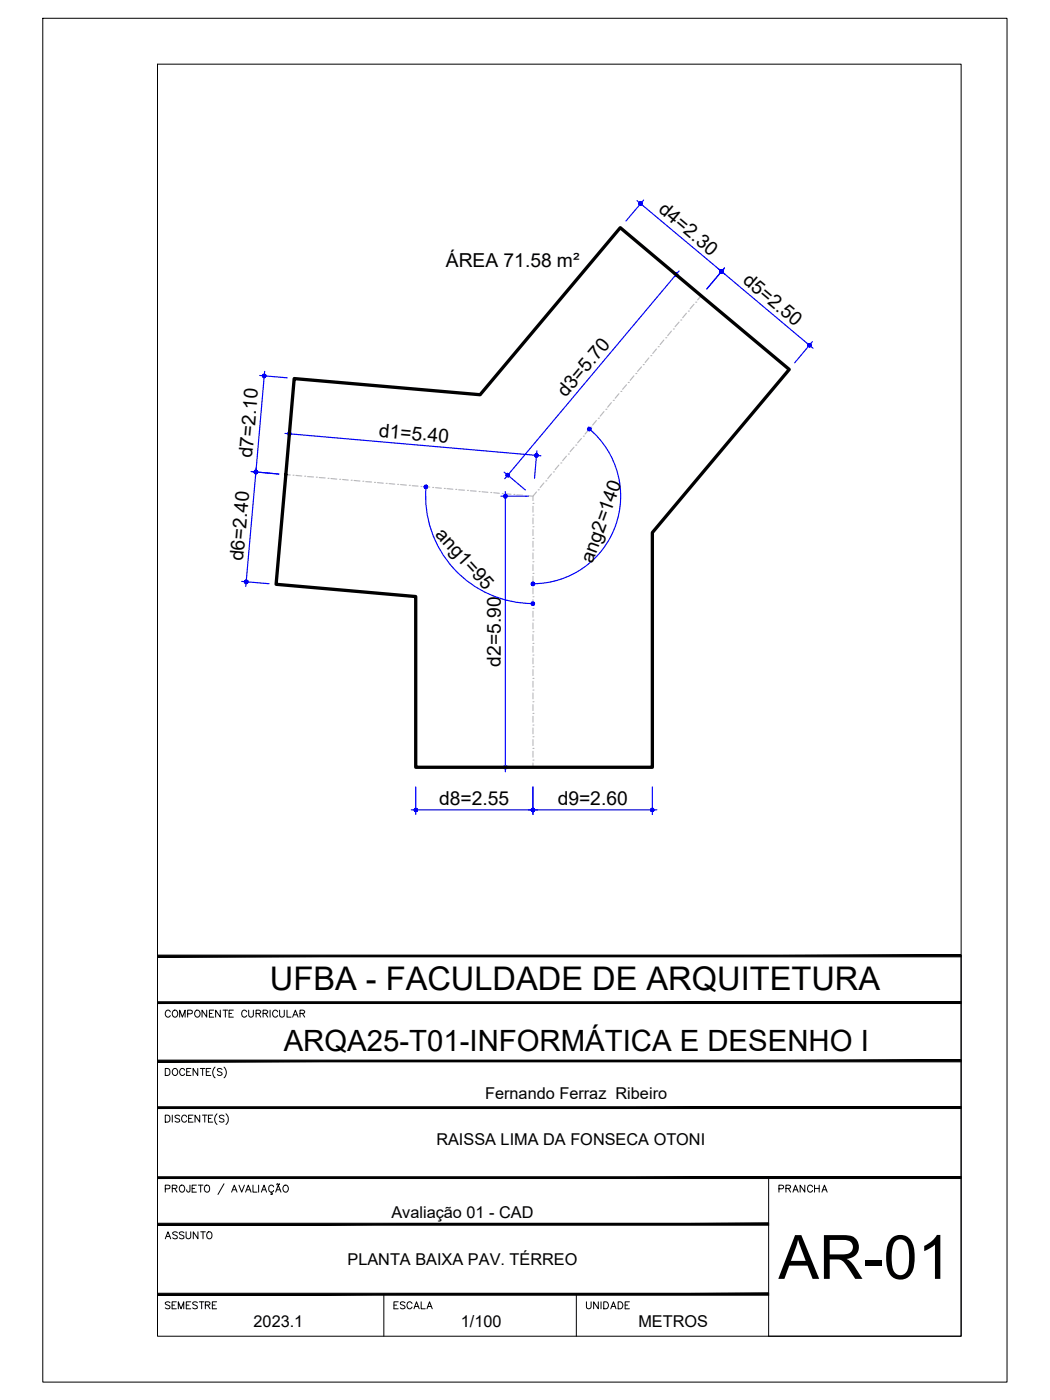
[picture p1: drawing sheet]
<svg xmlns="http://www.w3.org/2000/svg" width="229mm" height="305mm" viewBox="0 0 229 305" stroke-linecap="round" stroke-linejoin="round" font-family="sans-serif">
<!-- layer: ARQ_EIXO CINZA 04 -->
<g fill="none" stroke="#bababa" stroke-width=".25">
<path d="M139.7 79.9l-.9 1M140 79.4h.1M141.3 77.9l-.8 1M141.7 77.4h.1M142.9 76l-.8 1M143.3 75.5h.1M144.5 74l-.8 1M144.9 73.5h.1M146.2 72.1l-.8 1M146.6 71.6h.1M147.8 70.1l-.8 1M148.2 69.7h.1"/>
<path d="M149.4 68.2l-.8 1M149.9 67.7h.1M151.1 66.3l-.9 .9M151.5 65.8h.1M152.7 64.4l-.8 .9M123.3 99.3l-.8 1M123.7 98.8h.1M125 97.4l-.9 .9M125.3 96.9h.1M126.6 95.5l-.8 .9M127 95h.1M128.2 93.5l-.8 1"/>
<path d="M128.6 93h.1M129.8 91.6l-.8 .9M130.3 91.1h.1M131.5 89.6l-.8 1M131.9 89.1h.1M133.1 87.7l-.8 .9M133.5 87.2h.1M134.7 85.7l-.8 1M135.2 85.2h.1M136.4 83.8l-.8 1M136.8 83.3h.1M138 81.8l-.8 1"/>
<path d="M138.4 81.3h.1M62.2 103.3l1 .1M63.8 103.5h.1M64.4 103.5l1.3 .1M66.3 103.7h.1M67 103.8h1.2M68.9 103.9h.1M69.5 104l1.3 .1M71.4 104.1h.1M72.1 104.2l1.2 .1M74 104.4h.1M74.6 104.4l1.2 .1"/>
<path d="M76.5 104.6h.1M77.1 104.6l1.3 .1M79 104.8h.1M79.6 104.9h1.3M81.5 105h.1M82.2 105.1l1.2 .1M84.1 105.2h.1M84.7 105.3l1.2 .1M86.6 105.5h.1M87.2 105.5l1.3 .1M89.1 105.7h.1M89.7 105.7l1.3 .1"/>
<path d="M91.7 105.9h.1M92.3 106h1.3M94.2 106.1h.1M94.8 106.2l1.3 .1M96.7 106.3h.1M97.3 106.4l1.3 .1M99.2 106.6h.1M99.9 106.6l1.2 .1M101.8 106.8h.1M102.4 106.8l1.3 .1M104.3 107h.1M104.9 107.1l1.3 .1"/>
<path d="M106.8 107.2h.1M107.5 107.3l1.2 .1M109.3 107.4h.1M110 107.5l1.3 .1M111.9 107.7h.1M112.5 107.7l1.3 .1M114.4 107.9h.1M115.1 108h.9M116 119.8h.1M116 117.2h.1M116 114.7h.1M116 112.1h.1"/>
<path d="M116 109.6h.1M116 110.2v1.3M116 112.8v1.2M116 115.3v1.3M116 117.9v1.2M116.8 107.1l-.8 .9v1M117.2 106.6h.1M118.4 105.2l-.8 .9M118.8 104.7h.1M120.1 103.2l-.8 1M120.5 102.7h.1M121.7 101.3l-.8 .9"/>
<path d="M122.1 100.8h.1M116 137.5h.1M116 135h.1M116 132.5h.1M116 129.9h.1M116 127.4h.1M116 124.8h.1M116 122.3h.1M116 120.4v1.3M116 122.9v1.3M116 125.5v1.2M116 128v1.3"/>
<path d="M116 130.6v1.2M116 133.1v1.3M116 135.6v1.3M116 138.2v1.2M116 157.9h.1M116 155.3h.1M116 152.8h.1M116 150.2h.1M116 147.7h.1M116 145.2h.1M116 142.6h.1M116 140.1h.1"/>
<path d="M116 140.7v1.3M116 143.3v1.2M116 145.8v1.3M116 148.3v1.3M116 150.9v1.2M116 153.4v1.3M116 156v1.2M116 158.5v1.3M116 165.5h.1M116 162.9h.1M116 160.4h.1M116 161v1.3"/>
<path d="M116 163.6v1.2M116 166.1v.9"/>
</g>
<!-- layer: COTA AZUL -->
<g fill="none" stroke="#00f" stroke-width=".25">
<path d="M138.7 43.7l19.2 16M140.1 43.6l-3.8 4.5M146.4 59.1l4.6 3.9M147.8 59l-37.9 45.2M156.3 58.5l20.7 17.3M157.7 58.3l-3.8 4.6M176.9 74.4l-3.9 4.6M56.6 81.7l5.9 .6M57.6 80.9l-2 22.9M62 94.4l55.8 4.8M63.1 93.5l-.5 5.9M116.9 98.2l-.5 5.9"/>
<path d="M128.3 93.4a19.1 19.1 0 0 1 5.7 21.1 19.1 19.1 0 0 1-17.9 12.6M54.7 102.7l6 .5M55.8 101.8l-2.3 25.9M92.8 106a23.4 23.4 0 0 0 23.3 25.4M109.1 108h5.9M109.8 102.8l4.6 3.9M110 107v61M52.6 126.6l6 .5M89.5 176.3h53.5M90.5 171.3v6M109.1 167h5.9M116 171.3v6"/>
<path d="M142 171.3v6"/>
</g>
<!-- layer: 0 -->
<g fill="#00f" stroke="#00f" stroke-width=".22">
<path d="M62.6 94.4l.1 .2 .3-.2zM62.7 94.6l.3-.2-.2 .3zM63 94.4l-.2 .3 .1 .1z"/>
<path d="M63 94.4l-.1 .4h.3zM63 94.4l.3 .3-.1 .1zM63 94.4l.3 .3 .1-.2z"/>
<path d="M63 94.4l.4 .1-.1-.2zM63.2 94.1l.1 .2-.3 .1zM63 94.1v.3l.2-.3z"/>
<path d="M62.8 94.1l.2 .3v-.3zM62.8 94.1l.2 .3-.3-.2zM62.7 94.2l-.1 .2h.4z"/>
<path d="M116.8 99.1l.4 .1-.1-.2zM117 98.8l.1 .2-.3 .1zM116.8 98.8v.3l.2-.3z"/>
<path d="M116.6 98.8l.2 .3v-.3zM116.6 98.8l.2 .3-.3-.2zM116.5 98.9l-.1 .2h.4z"/>
<path d="M116.4 99.1l.1 .2 .3-.2zM116.5 99.3l.3-.2-.2 .4zM116.8 99.1l-.2 .4h.2z"/>
<path d="M116.8 99.1v.4h.2zM116.8 99.1l.3 .3-.1 .1zM116.8 99.1l.3 .3 .1-.2z"/>
<path d="M109.9 107.7l.1 .3v-.3zM109.9 107.7l.1 .3-.3-.2zM109.7 107.8v.2h.3z"/>
<path d="M109.7 108v.2l.3-.2zM109.7 108.2l.3-.2-.1 .4zM110 108l-.1 .4h.1z"/>
<path d="M110 108v.4h.2zM110 108l.4 .2-.2 .2zM110 108l.4 .2v-.2z"/>
<path d="M110 108h.4v-.2zM110.2 107.7l.2 .1-.4 .2zM110 107.7v.3l.2-.3z"/>
<path d="M110 167v.4l.2-.1zM110 167l.4 .2-.2 .1zM110 167l.4 .2v-.2z"/>
<path d="M110 167h.4v-.2zM110.2 166.7l.2 .1-.4 .2zM110 166.7v.3l.2-.3z"/>
<path d="M109.9 166.7l.1 .3v-.3zM109.9 166.7l.1 .3-.3-.2zM109.7 166.8v.2h.3z"/>
<path d="M109.7 167v.2l.3-.2zM109.7 167.2l.3-.2-.1 .3zM110 167l-.1 .3 .1 .1z"/>
<path d="M110.6 103.5l-.3 .2 .2 .1zM110.6 103.5l.1 .3h-.2zM110.6 103.5l.1 .3 .1-.1z"/>
<path d="M110.6 103.5l.2 .2 .1-.2zM110.6 103.5l.3-.2v.2zM110.8 103.2l-.2 .3 .3-.2z"/>
<path d="M110.6 103.1v.4l.2-.3zM110.4 103.1h.2v.4zM110.3 103.2l.3 .3-.2-.4z"/>
<path d="M110.3 103.2l-.1 .2 .4 .1zM110.2 103.4l.4 .1-.4 .1zM110.2 103.6l.1 .1 .3-.2z"/>
<path d="M147.3 59.4l-.1 .4 .2-.3zM147.1 59.4h.2l-.1 .4zM146.9 59.6l.3 .2-.1-.4z"/>
<path d="M146.9 59.6l-.1 .1 .4 .1zM146.8 59.7l.4 .1-.3 .1zM146.9 59.9v.2l.3-.3z"/>
<path d="M147.2 59.8l-.3 .3 .2 .1zM147.2 59.8l.1 .4h-.2zM147.2 59.8l.1 .4 .2-.2z"/>
<path d="M147.2 59.8l.3 .2 .1-.1zM147.2 59.8l.3-.2 .1 .3zM147.4 59.5l-.2 .3 .3-.2z"/>
<path d="M139.2 44.1l-.1 .1 .3 .1zM139.1 44.2l.3 .1-.3 .2zM139.1 44.5l.1 .1 .2-.3z"/>
<path d="M139.4 44.3l-.2 .3 .2 .1zM139.4 44.3l.2 .4h-.2zM139.4 44.3l.2 .4 .1-.2z"/>
<path d="M139.4 44.3l.3 .2 .1-.1zM139.4 44.3l.4-.1v.2zM139.7 44l-.3 .3 .4-.1z"/>
<path d="M139.5 43.9l-.1 .4 .3-.3zM139.3 43.9h.2l-.1 .4zM139.3 43.9l-.1 .2 .2 .2z"/>
<path d="M157.1 59.1l.3 .3v-.2zM157.1 59.1l.3-.1v.2zM157.3 58.8l-.2 .3 .3-.1z"/>
<path d="M157.1 58.7v.4l.2-.3zM157 58.8l.1-.1v.4zM156.8 58.8l.3 .3-.1-.3z"/>
<path d="M156.8 58.8l-.1 .2 .4 .1zM156.7 59l.4 .1-.4 .1zM156.7 59.2l.1 .2 .3-.3z"/>
<path d="M157.1 59.1l-.3 .3 .2 .1zM157.1 59.1l.1 .3-.2 .1zM157.1 59.1l.1 .3h.2z"/>
<path d="M156.8 58.8l-.1 .2 .4 .1zM156.7 59l.4 .1-.4 .1zM156.7 59.2l.1 .2 .3-.3z"/>
<path d="M157.1 59.1l-.3 .3 .2 .1zM157.1 59.1l.1 .3-.2 .1zM157.1 59.1l.1 .3h.2z"/>
<path d="M157.1 59.1l.3 .3v-.2zM157.1 59.1l.3-.1v.2zM157.3 58.8l-.2 .3 .3-.1z"/>
<path d="M157.1 58.7v.4l.2-.3zM157 58.8l.1-.1v.4zM156.8 58.8l.3 .3-.1-.3z"/>
<path d="M176.2 75.2l.3 .2 .1-.2zM176.2 75.2l.4-.1v.1zM176.5 74.9l-.3 .3 .4-.1z"/>
<path d="M176.3 74.8l-.1 .4 .3-.3zM176.1 74.8h.2l-.1 .4zM175.9 74.9l.3 .3-.1-.4z"/>
<path d="M175.9 74.9v.2l.3 .1zM175.9 75.1l.3 .1-.3 .1zM175.9 75.3l.1 .1 .2-.2z"/>
<path d="M176 75.4l.2 .1v-.3zM176.2 75.2l.2 .3h-.2zM176.2 75.2l.2 .3 .1-.1z"/>
<path d="M55.5 102.4l.2 .3 .1-.3zM55.5 102.4l.2 .3-.3-.2zM55.4 102.5l-.1 .2h.4z"/>
<path d="M55.3 102.7l.1 .2 .3-.2zM55.4 102.9l.3-.2-.2 .4zM55.7 102.7l-.2 .4h.2z"/>
<path d="M55.7 102.7v.4h.2zM55.7 102.7l.3 .3-.1 .1zM55.7 102.7l.3 .3 .1-.2z"/>
<path d="M55.7 102.7l.4 .1-.1-.2zM55.9 102.4l.1 .2-.3 .1zM55.8 102.4l-.1 .3 .2-.3z"/>
<path d="M53.6 126.7v.3h.2zM53.6 126.7l.3 .2-.1 .1zM53.6 126.7l.3 .2 .1-.2z"/>
<path d="M53.6 126.7h.4v-.2zM53.8 126.4l.2 .1-.4 .2zM53.6 126.3v.4l.2-.3z"/>
<path d="M53.5 126.3l.1 .4v-.4zM53.3 126.4l.2-.1 .1 .4zM53.3 126.4v.2l.3 .1z"/>
<path d="M53.3 126.6v.2l.3-.1zM53.3 126.8l.3-.1-.2 .3zM53.6 126.7l-.2 .3h.2z"/>
<path d="M55.7 102.7v.4h.2zM55.7 102.7l.3 .3-.1 .1zM55.7 102.7l.3 .3 .1-.2z"/>
<path d="M55.7 102.7l.4 .1-.1-.2zM55.9 102.4l.1 .2-.3 .1zM55.8 102.4l-.1 .3 .2-.3z"/>
<path d="M55.5 102.4l.2 .3 .1-.3zM55.5 102.4l.2 .3-.3-.2zM55.4 102.5l-.1 .2h.4z"/>
<path d="M55.3 102.7l.1 .2 .3-.2zM55.4 102.9l.3-.2-.2 .4zM55.7 102.7l-.2 .4h.2z"/>
<path d="M57.4 81.5l.1 .3 .1-.4zM57.2 81.6l.2-.1 .1 .3zM57.2 81.6l-.1 .2h.4z"/>
<path d="M57.1 81.8l.1 .2 .3-.2zM57.2 82l.3-.2-.2 .3zM57.5 81.8l-.2 .3 .2 .1z"/>
<path d="M57.5 81.8v.4h.2zM57.5 81.8l.3 .2-.1 .2zM57.5 81.8l.3 .2 .1-.1z"/>
<path d="M57.5 81.8l.4 .1v-.2zM57.7 81.5l.2 .2-.4 .1zM57.6 81.4l-.1 .4 .2-.3z"/>
<path d="M116 176.3h.4l-.1-.2zM116.2 176l.1 .1-.3 .2zM116 175.9v.4l.2-.3z"/>
<path d="M115.8 176l.2 .3v-.4zM115.8 176l.2 .3-.3-.2zM115.7 176.1v.2h.3z"/>
<path d="M115.7 176.3v.2l.3-.2zM115.7 176.5l.3-.2-.2 .4zM116 176.3l-.2 .4h.2z"/>
<path d="M116 176.3v.4h.2zM116 176.3l.3 .2-.1 .2zM116 176.3l.3 .2 .1-.2z"/>
<path d="M90.1 176.3l.1 .2 .3-.2zM90.2 176.5l.3-.2-.2 .4zM90.5 176.3l-.2 .4h.2z"/>
<path d="M90.5 176.3v.4h.2zM90.5 176.3l.3 .2-.1 .2zM90.5 176.3l.3 .2 .1-.2z"/>
<path d="M90.5 176.3h.4l-.1-.2zM90.7 176l.1 .1-.3 .2zM90.5 175.9v.4l.2-.3z"/>
<path d="M90.3 176l.2 .3v-.4zM90.3 176l.2 .3-.3-.2zM90.2 176.1l-.1 .2h.4z"/>
<path d="M142 176.3h.4l-.1-.2zM142.2 176l.1 .1-.3 .2zM142 175.9v.4l.2-.3z"/>
<path d="M141.8 176l.2 .3v-.4zM141.8 176l.2 .3-.3-.2zM141.7 176.1l-.1 .2h.4z"/>
<path d="M141.6 176.3l.1 .2 .3-.2zM141.7 176.5l.3-.2-.2 .4zM142 176.3l-.2 .4h.2z"/>
<path d="M142 176.3v.4h.2zM142 176.3l.3 .2-.1 .2zM142 176.3l.3 .2 .1-.2z"/>
<path d="M115.7 176.3v.2l.3-.2zM115.7 176.5l.3-.2-.2 .4zM116 176.3l-.2 .4h.2z"/>
<path d="M116 176.3v.4h.2zM116 176.3l.3 .2-.1 .2zM116 176.3l.3 .2 .1-.2z"/>
<path d="M116 176.3h.4l-.1-.2zM116.2 176l.1 .1-.3 .2zM116 175.9v.4l.2-.3z"/>
<path d="M115.8 176l.2 .3v-.4zM115.8 176l.2 .3-.3-.2zM115.7 176.1v.2h.3z"/>
<path d="M92.5 105.7l.2 .3 .1-.4zM92.5 105.7l.2 .3-.3-.2zM92.4 105.8l-.1 .2h.4z"/>
<path d="M92.3 106l.1 .1 .3-.1zM92.4 106.1l.3-.1-.2 .3zM92.7 106l-.2 .3 .2 .1z"/>
<path d="M92.7 106v.4l.2-.1zM92.7 106l.3 .2-.1 .1zM92.7 106l.3 .2 .1-.2z"/>
<path d="M92.7 106h.4l-.1-.2zM92.9 105.7l.1 .1-.3 .2zM92.8 105.6l-.1 .4 .2-.3z"/>
<path d="M116 131.4h.4l-.1-.2zM116.2 131.1l.1 .1-.3 .2zM116 131.1v.3l.2-.3z"/>
<path d="M115.8 131.1l.2 .3v-.3zM115.8 131.1l.2 .3-.3-.2zM115.7 131.2v.2h.3z"/>
<path d="M115.7 131.4v.2l.3-.2zM115.7 131.6l.3-.2-.2 .3zM116 131.4l-.2 .3 .2 .1z"/>
<path d="M116 131.4v.4l.2-.1zM116 131.4l.3 .2-.1 .1zM116 131.4l.3 .2 .1-.2z"/>
<path d="M115.7 127.1v.2l.3-.2zM115.7 127.3l.3-.2-.2 .3zM116 127.1l-.2 .3 .2 .1z"/>
<path d="M116 127.1v.4l.2-.1zM116 127.1l.3 .2-.1 .1zM116 127.1l.3 .2 .1-.2z"/>
<path d="M116 127.1h.4l-.1-.2zM116.2 126.8l.1 .1-.3 .2zM116 126.7v.4l.2-.3z"/>
<path d="M115.8 126.8l.2 .3v-.4zM115.8 126.8l.2 .3-.3-.2zM115.7 126.9v.2h.3z"/>
<path d="M128 93.2l-.1 .1 .4 .1zM127.9 93.3l.4 .1-.4 .2zM127.9 93.6l.2 .1 .2-.3z"/>
<path d="M128.3 93.4l-.2 .3 .1 .1zM128.3 93.4l.1 .4h-.2zM128.3 93.4l.1 .4 .2-.2z"/>
<path d="M128.3 93.4l.3 .2 .1-.1zM128.3 93.4l.4-.1v.2zM128.5 93.1l-.2 .3 .4-.1z"/>
<path d="M128.4 93l-.1 .4 .2-.3zM128.1 93h.3l-.1 .4zM128.1 93l-.1 .2 .3 .2z"/>
</g>
<path d="M64.1 82.4l40.4 3.5 30.5-36.3 36.8 30.8-29.8 35.6v51h-51.5v-37.1l-30.4-2.7z" fill="none" stroke="#000" stroke-width=".72"/>
<!-- layer: MRG_EXTERNA -->
<path d="M9.3 4h209.9v296.9h-209.9z" fill="none" stroke="#000" stroke-width=".22"/>
<!-- layer: MRG_INTERNA -->
<path d="M34.3 14h175v276.9h-175z" fill="none" stroke="#000" stroke-width=".22"/>
<!-- layer: SIMB_01 -->
<g fill="#000" stroke="#000" stroke-width=".22">
<path d="M34.3 218.1v.4l175-.4zM34.3 218.5l175-.4v.4z"/>
<path d="M34.3 207.9v.4l175-.4zM34.3 208.3l175-.4v.4z"/>
<path d="M34.3 230.8v.4l175-.4zM34.3 231.2l175-.4v.4z"/>
<path d="M34.3 256.2v.4l175-.4zM34.3 256.6l175-.4v.4z"/>
<path d="M34.3 241v.3l175-.3zM34.3 241.3l175-.3v.3z"/>
<path d="M34.3 266.3v.4l133-.4zM34.3 266.7l133-.4v.4z"/>
<path d="M34.3 282h133v-.4zM34.3 281.6h133l-133 .4z"/>
</g>
<g fill="none" stroke="#000" stroke-width=".22">
<path d="M45 219.9v1.5l-1-1.5v1.5M46.5 219.9h-.9v1.5h.9M48 219.9v1.5l-1.1-1.5v1.5M48.6 219.9h1M49.1 219.9v1.5M50.8 219.9h-.9v1.5h.9M54.1 219.9v1.1l.5 .4h.3l.3-.4v-1.1M58.8 219.9v1.5M60.9 219.9v1.1l.4 .4 .5-.2 .1-1.3M62.5 219.9v1.5h.9M209.3 208.1v82.8h-42v-34.5M36 232.6h.5a.82 .82 0 0 1 .5 .8 .82 .82 0 0 1-.5 .7h-.5z"/>
<path d="M37.1 220.3a.56 .56 0 0 0-.7-.4 .56 .56 0 0 0-.4 .6 .63 .63 0 0 0 .2 .8 .63 .63 0 0 0 .9-.2M37.7 220.1a.72 .72 0 0 1 1 .2 .72 .72 0 0 1-.3 1.1 .72 .72 0 0 1-.9-.4 .72 .72 0 0 1 .2-.9zM37.7 232.8a.72 .72 0 0 1 1 .2 .72 .72 0 0 1-.3 1.1 .72 .72 0 0 1-.9-.4 .72 .72 0 0 1 .2-.9zM39.1 221.4v-1.5l.6 1.5 .6-1.5v1.5M40.2 233a.56 .56 0 0 0-.6-.4 .56 .56 0 0 0-.5 .6 .63 .63 0 0 0 .3 .8 .63 .63 0 0 0 .8-.2M40.6 233.3h.6M40.9 220.7l.9-.1v-.5l-.3-.2h-.6v1.5M41.6 232.6h-1v1.5h1M42.7 220a.71 .71 0 0 1 .9 .7 .71 .71 0 0 1-.9 .7l-.3-.5v-.4zM43.1 232.6v1.5l-1.1-1.5v1.5M43.6 232.6h1M44.1 232.6v1.5"/>
<path d="M44.9 233.3h.6M45.6 220.6h.5M45.9 232.6h-1v1.5h1M46.8 232.3a1.57 1.57 0 0 0 0 2.4M48.3 232.8l-.3-.2-.7 .2 .2 .4 .5 .2 .3 .3v.2l-.3 .2-.7-.2M48.8 232.3a1.57 1.57 0 0 1 0 2.4M49.9 220.6h.5M53.7 220.3a.56 .56 0 0 0-.6-.4 .56 .56 0 0 0-.5 .6 .63 .63 0 0 0 .3 .8 .63 .63 0 0 0 .8-.2M55.8 220.6h.8l.2-.4-.4-.3h-.6v1.5M56.3 220.6l.5 .8M57.3 220.6h.8l.2-.4-.4-.3h-.6v1.5M57.8 220.6l.5 .8"/>
<path d="M60.5 220.3a.56 .56 0 0 0-.7-.4 .56 .56 0 0 0-.4 .6 .63 .63 0 0 0 .2 .8 .63 .63 0 0 0 .9-.2M63.7 221.4l.6-1.5 .6 1.5M63.9 220.9h.7M65.3 220.6h.9l.1-.4-.3-.3h-.7v1.5M65.8 220.6l.5 .8M36 242.8h.5a.82 .82 0 0 1 .5 .7 .82 .82 0 0 1-.5 .8h-.5zM36 258.8l.9-.1 .1-.6-1-.1v1.5M37.5 258.7l1-.1v-.5l-1-.1v1.5M37.5 242.8v1.5M38 258.7l.5 .8M39.1 243l-.3-.2-.7 .2 .2 .4 .7 .3 .1 .2v.2l-.3 .2-.7-.2M39.2 258.2a.72 .72 0 0 1 1 .2 .72 .72 0 0 1-.3 1.1 .72 .72 0 0 1-.9-.4 .72 .72 0 0 1 .2-.9z"/>
<path d="M40.6 243.2a.56 .56 0 0 0-.6-.4 .56 .56 0 0 0-.5 .6 .63 .63 0 0 0 .3 .8 .63 .63 0 0 0 .8-.2M41.1 243.5h.6M41.4 258l-.1 1.4-.4 .1-.2-.1-.1-.4M41.8 258.7h.6M42 242.8h-.9v1.5h.9M42.8 258h-1v1.5h1M43.2 258h1M43.5 242.8v1.5l-1-1.5v1.5M43.7 258v1.5M44.1 242.8h1M44.6 242.8v1.5M44.6 258.2a.63 .63 0 0 1 .8-.1 .63 .63 0 0 1 .2 .9 .57 .57 0 0 1-.5 .6 .57 .57 0 0 1-.6-.6z"/>
<path d="M45.4 243.5h.5M46.3 242.8h-.9v1.5h.9M47.2 242.5a1.57 1.57 0 0 0 0 2.3M48.8 243l-.4-.2-.6 .2 .1 .4 .7 .3 .2 .2v.2l-.4 .2-.6-.2M48.8 257.7l-1.3 2.4M49.2 242.5a1.57 1.57 0 0 1 0 2.3M50.4 259.5l.6-1.5 .6 1.5M50.7 259h.7M52 258l.6 1.5 .6-1.5M53.5 259.5l.6-1.5 .6 1.5M53.7 259h.7M55.1 258v1.5h.9"/>
<path d="M56.3 258v1.5M56.9 259.5l.6-1.5 .5 1.5M57.1 259h.7M59.1 259.5v.3l.2 .2h-.4M59.6 258.4a.6 .6 0 0 0-.9-.3 .6 .6 0 0 0-.2 .9 .54 .54 0 0 0 .4 .5 .54 .54 0 0 0 .7-.3M60 259.5l.6-1.5 .6 1.5M60.2 259h.8M60.3 257.8l-.1 .1M60.3 257.8h.2M60.5 257.8l.1 .1M60.6 257.9h.2M60.9 257.7l-.1 .2"/>
<path d="M61.8 258.2a.72 .72 0 0 1 1 .2 .72 .72 0 0 1-.3 1.1 .72 .72 0 0 1-.9-.4 .72 .72 0 0 1 .2-.9zM83.6 281.8v9.1M125.5 281.8v9.1"/>
</g>
<text font-size="13.3" x="169.5" y="278.4">AR-01</text>
<text font-size="7.1" x="58.8" y="215.6">UFBA - FACULDADE DE ARQUITETURA</text>
<text font-size="6.4" x="61.8" y="228.9">ARQA25-T01-INFORMÁTICA E DESENHO I</text>
<g font-size="4.4">
<text x="168.3" y="260.7">PRANCHA</text>
<text x="34.9" y="270.9">ASSUNTO</text>
<text x="34.9" y="286.1">SEMESTRE</text>
<text x="84.7" y="286.1">ESCALA</text>
<text x="126.3" y="286.1">UNIDADE</text>
</g>
<g font-size="4.2">
<text x="143.1" y="46" transform="rotate(40 143.1 46)">d4=2.30</text>
<text x="97.1" y="58.2">ÁREA 71.58 m²</text>
<text x="161.5" y="61.4" transform="rotate(40 161.5 61.4)">d5=2.50</text>
<text x="123.2" y="86.7" transform="rotate(-50 123.2 86.7)">d3=5.70</text>
<text x="82.4" y="95.1" transform="rotate(5 82.4 95.1)">d1=5.40</text>
<text x="54.9" y="99.8" transform="rotate(-85 54.9 99.8)">d7=2.10</text>
<text x="94.6" y="116.5" transform="rotate(48 94.6 116.5)">ang1=95</text>
<text x="53" y="122.2" transform="rotate(-85 53 122.2)">d6=2.40</text>
<text x="129" y="122.7" transform="rotate(-70 129 122.7)">ang2=140</text>
<text x="109" y="145.1" transform="rotate(-90 109 145.1)">d2=5.90</text>
<text x="95.6" y="175.3">d8=2.55</text>
<text x="121.4" y="175.3">d9=2.60</text>
</g>
<g font-size="3.5">
<text x="105.6" y="239.3">Fernando Ferraz Ribeiro</text>
<text x="95" y="249.3">RAISSA LIMA DA FONSECA OTONI</text>
<text x="85.2" y="265.2">Avaliação 01 - CAD</text>
<text x="75.6" y="275.4">PLANTA BAIXA PAV. TÉRREO</text>
<text x="55.2" y="289">2023.1</text>
<text x="100.3" y="289">1/100</text>
<text x="139" y="289">METROS</text>
</g>
</svg>
